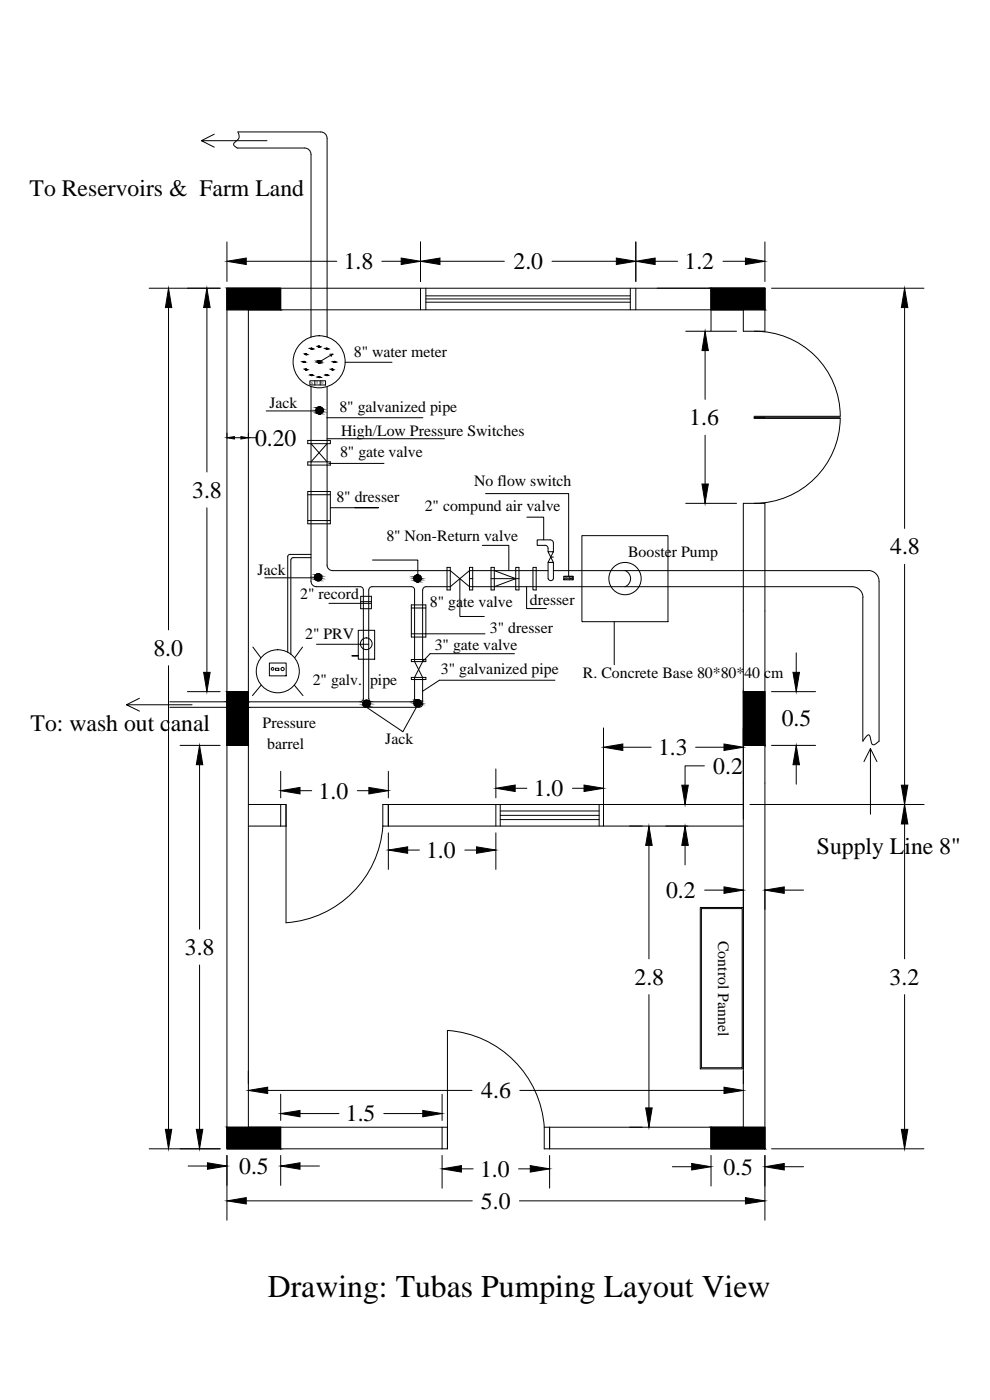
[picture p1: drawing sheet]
<svg xmlns="http://www.w3.org/2000/svg" width="297mm" height="420mm" viewBox="0 0 297 420" stroke-linecap="round" stroke-linejoin="round" font-family="sans-serif">
<!-- layer: DIM6 -->
<g fill="none" stroke="#000" stroke-width=".3">
<path d="M96.2 39.6h-24.8a1.84 1.84 0 0 1-.5 2.7l-.6 .6a.64 .64 0 0 0 .2 1l.7 .5h20.2a1.93 1.93 0 0 1 1.9 1.9v54.9M96.2 39.6a1.93 1.93 0 0 1 1.9 1.9v59.7M64.3 40.3l-3.9 1.9M80.1 42.2h-19.7l3.9 2M68.1 72.6v11.9M73.9 78.4h27.2M114.6 78.4h5.8M126.2 72.6v11.9M132 78.4h19.3M165.6 78.4h19.3M190.8 72.6v11.9M196.6 78.4h6.7"/>
<path d="M216.9 78.4h6.8M229.5 72.6v11.9M68.1 86.5h161.4v12.9h-6.5v-6.4h-148.5v245.3h58.1v6.5h-64.5zM126.2 86.5v6.5M127.8 86.5v6.5M127.8 89.7h61.3M127.8 90.7h61.3M127.8 88.8h61.3M189.1 86.5v6.5M190.8 86.5v6.5M197.2 86.5h32.3M213.3 86.5v12.9"/>
<path d="M91.2 108.6h.1M91.8 106.3h.1M91.8 110.9h.1M93 114.3h4.7v1.2h-4.7zM93.3 116l.1 58.9 .7 1 .8 .2h13.1M93.4 104.6h.1M93.4 112.6h.1M94.5 114.3v1.2M95.7 104h.1M95.7 113.2h.1M95.8 113.2h.1M96.1 114.3v1.2"/>
<path d="M98 104.6h.1M98 112.6h.1M98.1 116v53.6M98.9 106.3h.8M99.3 107l.4-.7-3.6 2.2M99.7 106.3h.1M99.7 110.9h.1M99.8 110.9h.1M100.3 108.6h.1M103.5 108.7h14.1M68.1 130v1.5M70.3 131.4h2"/>
<path d="M74.5 131.4h2.3M79.9 123.3h15.8M92.3 132.2h6.8v1h-6.8zM92.3 138.6h6.8v1h-6.8zM93.3 133.2l4.8 5.4M98 125.4h28.9M98.1 133.2l-4.8 5.4M98.7 139.1h16.5M226.2 125.2h3.3M92.3 147.5h6.8v9.7h-6.8zM92.3 156.2h6.8M92.3 148.5h6.8"/>
<path d="M99.1 152.4h14.5h-7.1M145.7 148.1h24.9v24.8M158.1 155.2h5v6.8M223 151.1h6.5v193.7h-64.6v-6.5h58.1zM79.5 173.4h15.8M87 166.4h6.3M87 166.4l-.5 .2-.2 .4v28.8M87.3 168v28.4M87.9 167.4h5.4M88 167.4l-.5 .1-.2 .5M98.1 169.6l.5 1.2 1.2 .5h35.3l5.8 4.8h114.8M108.1 176.1a.95 .95 0 0 1 .9 .9v32.7"/>
<path d="M108.2 179h3.2v3.7h-3.2zM111.8 168.1h13.6v5.4M123.4 176.1h-11.8a.95 .95 0 0 0-.9 .9l-.1 32.7M123.4 176.1a.95 .95 0 0 1 1 .9v21.6l2.4 4.7v8a.95 .95 0 0 1-1 .9M126.8 177.1v21.5l-2.4 4.7v6.4M127.8 176.1a.95 .95 0 0 0-1 .9M134.1 170.3h1v6.8h-1zM138 173.7v11.3h7.3M140.9 173.7h.9M140.9 170.3h.9v6.8h-.9zM144.7 163.7h8v7.6M147.3 173.7h8.4"/>
<path d="M147.3 170.3h1v6.8h-1zM148.3 171.3l6.4 2.4-6.4 2.4M154.7 170.3h1v6.8h-1zM158 176.1v6.5h5.9M159.9 170.3h1v6.8h-1zM163.5 163.7h-2.3v-1.7h3.9a.95 .95 0 0 1 .9 1v2.6M163.5 163.6a.95 .95 0 0 1 .9 1v1M164.4 165.6l1.6 3.2h-1.6l1.6-3.2zM164.4 171.3h-23.5l-5.8 4.8h-7.3M164.5 173.6a.82 .82 0 0 0 .7 .7 .82 .82 0 0 0 .8-.6v-4.9h-1.6v4.9M165.2 167.2h.8M166 171.3l94.5-.1a3.2 3.2 0 0 1 3.3 3.2v48l-1 .8-.8 .3a2.65 2.65 0 0 1-.9-2.3l-.4-.7a3.1 3.1 0 0 0-1.8 1.9v-43.1"/>
<path d="M169.2 172.9h2.8v1.1h-2.8zM169.2 172.9v.2M169.2 173.4v.4M169.6 172.9v.2M169.6 173.4v.4M169.9 172.9v1.1M170.2 172.9v.2M170.2 173.4v.4M170.5 172.9v.2M170.5 173.4v.4M170.8 172.9v1.1M171.2 172.9v.2"/>
<path d="M171.2 173.4v.4M171.5 172.9v.2M171.5 173.4v.4M171.8 172.9v1.1M174.6 160.8h25.8v25.8h-25.8zM187.5 171.2a2.6 2.6 0 0 1 1.7 2.4 2.6 2.6 0 0 1-1.7 2.5M255.7 176.1a3.2 3.2 0 0 1 3.2 3.2M75.9 194.2l2.3 3.2M80.8 199h5.1v3.8h-5.1zM90.8 194.2l-2.4 3.2M95 193.4h15.6M98.7 181.1h12.7"/>
<path d="M105.6 196.7h1.9v.2h-1.9zM107.5 189.2h4.9v8.6h-4.9zM108.2 180.6h3.2M123.4 181.5h4.4v9.7h-4.4zM123.4 197.9h4.4v.7h-4.4zM123.4 182.5h4.4M123.4 190.2h22.1M184.3 186.6v12.9M41.8 209.6l-3.9 1.9M50.9 212.3h74.9M50.9 210.6h57.1M57.6 211.5h-19.7l3.9 1.9"/>
<path d="M78.4 205.6l-2.7 3.2M82.6 200.5h1.1v.7h-1.1zM88.3 205.6l2.6 3.2M109 209.7a.95 .95 0 0 1-.9 .9M109.1 211.3a.95 .95 0 0 0 .9 .9M110.7 209.7a.95 .95 0 0 0 .9 .9h11.8M123.4 203.3h4.4v.6h-4.4zM124.4 209.7a.95 .95 0 0 1-1 .9M261.2 224.7l-2 3.9M263.1 228.6l-1.9-3.9v19.7M74.5 241.4h9.7v6.5h-9.7M85.8 241.4v6.5"/>
<path d="M114.9 241.4v6.5M148.8 241.4v6.5M150.1 241.4v6.5M179.8 241.4v6.5M181.1 241.4v6.5M223 241.4h-106.5v6.5h106.5M210.1 272.3h12.9v48.5h-12.9zM210.5 272.7h12.2v47.7h-12.2zM134.3 338.3v6.5M163.3 338.3v6.5M213.3 338.3v6.5"/>
<circle cx="91.2" cy="108.6" r=".15"/>
<circle cx="91.8" cy="110.9" r=".15"/>
<circle cx="91.8" cy="106.3" r=".15"/>
<circle cx="93.5" cy="104.6" r=".15"/>
<circle cx="93.5" cy="112.6" r=".15"/>
<circle cx="95.8" cy="108.6" r="7.8"/>
<circle cx="95.8" cy="108.6" r=".4"/>
<circle cx="95.8" cy="104" r=".15"/>
<circle cx="95.8" cy="113.2" r=".15"/>
<circle cx="98.1" cy="112.6" r=".15"/>
<circle cx="98.1" cy="104.6" r=".15"/>
<circle cx="99.8" cy="110.9" r=".15"/>
<circle cx="100.4" cy="108.6" r=".15"/>
<circle cx="95.9" cy="123.1" r="1.08"/>
<circle cx="95.5" cy="173.2" r="1.08"/>
<circle cx="125.3" cy="173.6" r="1.08"/>
<circle cx="187.5" cy="173.6" r="4.8"/>
<circle cx="109.9" cy="193.2" r="1.76"/>
<circle cx="81.8" cy="200.7" r=".4"/>
<circle cx="83.3" cy="201.5" r="6.5"/>
<circle cx="84.8" cy="200.8" r=".49"/>
<circle cx="110" cy="211.2" r="1.08"/>
<circle cx="125.3" cy="211" r="1.08"/>
</g>
<g fill="#000" stroke="#000" stroke-width=".3">
<path d="M68.1 78.4l5.8-1v2zM120.4 77.4l5.8 1-5.8 1zM126.2 78.4l5.8-1v2zM184.9 77.4l5.9 1-5.9 1zM190.8 78.4l5.8-1v2zM223.7 77.4l5.8 1-5.8 1zM91 108.6h.4zM91.1 108.5h.2zM91.6 110.9h.4zM91.6 106.3h.4zM91.7 110.8h.2zM91.7 106.2h.2z"/>
<path d="M93.3 104.7h.4zM93.3 112.6h.4zM93.4 104.5h.2zM93.4 112.5h.2zM95.4 108.8h.7zM95.6 104h.3zM95.6 113.2h.3zM95.5 108.3h.4zM95.6 103.9h.3zM95.6 113.1h.3zM97.9 104.7h.3zM97.9 112.6h.3z"/>
<path d="M97.9 104.5h.3zM97.9 112.5h.3zM99.6 110.9h.3zM99.6 110.8h.2zM100.2 108.6h.3zM100.2 108.5h.3zM68.1 131.4l2.2-.4v.8zM72.3 131l2.2 .4-2.2 .4zM95.1 123.9h1.5l-.3 .3zM95.5 122.2h.8zM94.7 174h1.5l-.3 .3zM95.1 172.3h.8z"/>
<path d="M124.5 174.3h1.5l-.3 .3zM124.9 172.6h.8zM109.2 212h1.5l-.3 .2zM109.5 210.2h.9zM124.6 211.8h1.5l-.4 .2zM124.9 210h.8z"/>
<path d="M91.1 108.5l.3 .1zM91.1 108.5l.3 .1z"/>
<path d="M91 108.6l.3 .1zM91.1 108.7h.2z"/>
<path d="M91.7 110.8l.3 .1zM91.7 110.8l.3 .1z"/>
<path d="M91.6 110.9l.3 .1zM91.7 111h.2z"/>
<path d="M91.6 106.3h.4zM91.7 106.2l.3 .1z"/>
<path d="M91.6 106.3l.3 .1zM91.7 106.4h.2z"/>
<path d="M93.4 104.5l.3 .2zM93.4 104.5l.3 .2z"/>
<path d="M93.3 104.7h.3zM93.4 104.7h.2z"/>
<path d="M93.4 112.5l.3 .1zM93.4 112.5l.3 .1z"/>
<path d="M93.3 112.6l.3 .1zM93.4 112.7h.2z"/>
<path d="M95.4 108.4l-.1 .2h.8zM95.4 108.4h.7v.2z"/>
<path d="M95.5 108.3l-.1 .1h.7zM95.5 108.3l.6 .1z"/>
<path d="M95.3 108.6l.1 .2h.7zM95.3 108.6h.8v.2z"/>
<path d="M95.4 108.8l.5 .1zM95.5 108.9h.4z"/>
<path d="M95.6 103.9l.3 .1zM95.6 103.9l.3 .1z"/>
<path d="M95.6 104l.3 .2zM95.6 104.2h.3z"/>
<path d="M95.6 113.1l.3 .1zM95.6 113.1l.3 .1z"/>
<path d="M95.6 113.2l.3 .1zM95.6 113.3h.3z"/>
<path d="M97.9 104.5l.3 .2zM97.9 104.5l.3 .2z"/>
<path d="M97.9 104.7h.3zM97.9 104.7h.3z"/>
<path d="M97.9 112.5l.3 .1zM97.9 112.5l.3 .1z"/>
<path d="M97.9 112.6l.3 .1zM97.9 112.7h.3z"/>
<path d="M99.6 110.8l.3 .1zM99.6 110.8l.3 .1z"/>
<path d="M99.6 110.9l.2 .1zM99.6 111h.2z"/>
<path d="M100.2 108.5l.3 .1zM100.2 108.5l.3 .1z"/>
<path d="M100.2 108.6l.3 .1zM100.2 108.7h.3z"/>
<path d="M94.9 122.8l-.1 .4h2.2zM94.9 122.8h2l.1 .4z"/>
<path d="M95.1 122.4l-.2 .4h2zM95.1 122.4h1.5l.3 .4z"/>
<path d="M94.8 123.2l.1 .4h2zM94.8 123.2h2.2l-.1 .4z"/>
<path d="M95.1 122.4h1.5l-1.1-.2zM95.5 122.2l1.1 .2z"/>
<path d="M94.9 123.6l.2 .3h1.5zM94.9 123.6h2l-.3 .3z"/>
<path d="M95.1 123.9l.4 .3h.8zM95.5 124.2h.8z"/>
<path d="M94.5 172.9l-.1 .3h2.1zM94.5 172.9h1.9l.1 .3z"/>
<path d="M94.7 172.5l-.2 .4h1.9zM94.7 172.5h1.5l.2 .4z"/>
<path d="M94.4 173.2l.1 .5h1.9zM94.4 173.2h2.1l-.1 .5z"/>
<path d="M94.7 172.5h1.5l-1.1-.2zM95.1 172.3l1.1 .2z"/>
<path d="M94.5 173.7l.2 .3h1.5zM94.5 173.7h1.9l-.2 .3z"/>
<path d="M94.7 174l.4 .3h.8zM95.1 174.3h.8z"/>
<path d="M124.3 173.2l-.1 .4h2.1zM124.3 173.2h2v.4z"/>
<path d="M124.5 172.8l-.2 .4h2zM124.5 172.8h1.5l.3 .4z"/>
<path d="M124.2 173.6l.1 .4h2zM124.2 173.6h2.1v.4z"/>
<path d="M124.5 172.8h1.5l-1.1-.2zM124.9 172.6l1.1 .2z"/>
<path d="M124.3 174l.2 .3h1.5zM124.3 174h2l-.3 .3z"/>
<path d="M124.5 174.3l.4 .3h.8zM124.9 174.6h.8z"/>
<path d="M109 210.8l-.1 .4h2.2zM109 210.8h2l.1 .4z"/>
<path d="M109.2 210.5l-.2 .3h2zM109.2 210.5h1.5l.3 .3z"/>
<path d="M108.9 211.2l.1 .4h2zM108.9 211.2h2.2l-.1 .4z"/>
<path d="M109.2 210.5h1.5l-1.2-.3zM109.5 210.2h.9l.3 .3z"/>
<path d="M109 211.6l.2 .4h1.5zM109 211.6h2l-.3 .4z"/>
<path d="M109.2 212l1.2 .2zM109.5 212.2h.9z"/>
<path d="M124.3 210.6l-.1 .4h2.2zM124.3 210.6h2l.1 .4z"/>
<path d="M124.6 210.3l-.3 .3h2zM124.6 210.3h1.5l.2 .3z"/>
<path d="M124.2 211l.1 .5h2zM124.2 211h2.2l-.1 .5z"/>
<path d="M124.6 210.3h1.5l-1.2-.3zM124.9 210h.8l.4 .3z"/>
<path d="M124.3 211.5l.3 .3h1.5zM124.3 211.5h2l-.2 .3z"/>
<path d="M124.6 211.8l1.1 .2zM124.9 212h.8z"/>
</g>
<!-- layer: 0 -->
<g fill="none" stroke="#000" stroke-width=".3">
<path d="M44.8 86.5h21.3M50.6 92.3v96.7M62.1 92.3v49.4M68.1 86.5h16.1v6.5h-16.1zM205.8 99.4h15.2M213.3 86.5h16.2v6.5h-16.2zM226.3 99.4a25.5 25.5 0 0 1 25.8 25.5M231.5 86.5h45.7M271.4 92.3v66.3M211.6 105.2v14.7M98.1 131.7h35.3M211.6 130.6v14.7"/>
<path d="M226.2 125.2h25.9M226.2 125.6h25.9M226.2 124.9h25.9M252.1 125.5a25.8 25.8 0 0 1-25.8 25.6M62.1 152.4v49.4M205.8 151.1h15.2M271.4 169.3v66.3M50.6 199.8v139.1M154.4 196.2h-25.4l-2.2 2.4M238.9 195.9v5.9M56.2 207.6h9.9M68.1 207.6h6.4v16.1h-6.4z"/>
<path d="M125.7 210.9l-4.8 8.7-10.9-7.3M166.5 204.1h-34.7l-5 3.3M181.1 218.5v27.4M223 207.6h6.5v16.1h-6.5zM223 218.5v27.4M231.5 207.6h13.2M54 223.7h12.1M59.9 229.5v49.4M84.2 231.5v8M90 237.3h3.5M107.2 237.3h3.5M116.5 231.5v8"/>
<path d="M148.8 230.8v8.7M154.6 236.6h3.5M171.8 236.6h3.4M186.9 224.3h8.5M208.7 224.3h8.5M211.3 229.8h-5.8v5.8M231.5 223.7h13.2M238.9 229.5v5.8M84.2 241.4h1.6v35.5a31.3 31.3 0 0 0 29.1-29h1.6v-6.5h-1.6M84.2 247.9h1.6M116.5 250v10.9M122.3 255.1h3.5"/>
<path d="M139.5 255.1h3.5M148.8 250v10.9M150.1 244.7h29.7M150.1 246h29.7M150.1 243.4h29.7M188.9 247.9h3.8M194.7 253.7v34.1M199.7 241.4h6.7M199.7 247.9h6.7M205.5 253.7v5.9M225.1 241.4h52.1M271.4 247.3v40.5"/>
<path d="M211.4 267.1h5.8M223 266.9v6M229.5 266.9v6M235.3 267.1h5.8M59.9 289.6v49.3M194.7 298.5v34M271.4 298.5v40.4M68.1 338.3h16.1v6.5h-16.1zM74.5 321.4v3.8M80.3 327.3h61.3M84.2 328.4v7.9M90 334.2h11.7"/>
<path d="M115.2 334.2h11.6M132.6 338.3h1.7M132.6 328.4v7.9M156 327.3h61.2M188.9 338.3h3.8M213.3 338.3h16.2v6.5h-16.2zM223 321.4v3.8M44.8 344.8h21.3M56.4 349.9h5.8M68.1 346.8v19.4M84.2 346.8v8.9M90 349.9h5.9"/>
<path d="M132.6 344.8h1.7v-35.6a31.3 31.3 0 0 1 29 29.1h1.6v6.5h-1.6M132.6 346.8v9.8M138.4 350.8h3.6M155.6 350.8h3.5M164.9 346.8v9.8M201.7 350.2h5.8M213.3 346.8v9.2M229.5 346.8v19.4M231.5 344.8h45.7M235.3 350.2h5.8M73.9 360.4h67.8M155.8 360.4h67.9"/>
</g>
<g fill="#000" stroke="#000" stroke-width=".3">
<path d="M50.6 86.5l.9 5.8h-1.9zM62.1 86.5l.9 5.8h-1.9zM271.4 86.5l1 5.8h-2zM211.6 99.4l.9 5.8h-1.9zM210.6 145.3h1.9l-.9 5.8zM61.1 201.8h1.9l-.9 5.8zM237.9 201.8h2l-1 5.8zM59.9 223.7l.9 5.8h-1.9zM84.2 237.3l5.8-1v2zM110.7 236.3l5.8 1-5.8 1zM148.8 236.6l5.8-1v1.9zM175.2 235.6l5.9 1-5.9 .9z"/>
<path d="M181.1 224.3l5.8-1v1.9zM204.6 235.6h1.9l-1 5.8zM217.2 223.3l5.8 1-5.8 .9zM238.9 223.7l1 5.8h-2zM270.4 235.6h2l-1 5.8zM116.5 255.1l5.8-1v2zM143 254.1l5.8 1-5.8 1zM194.7 247.9l1 5.8h-2zM205.5 247.9l1 5.8h-1.9zM271.4 241.4l1 5.9h-2zM217.2 266.2l5.8 .9-5.8 1zM229.5 267.1l5.8-.9v1.9z"/>
<path d="M49.6 338.9h1.9l-.9 5.9zM58.9 338.9h1.9l-.9 5.9zM74.5 327.3l5.8-1v1.9zM84.2 334.2l5.8-.9v1.9zM126.8 333.3l5.8 .9-5.8 1zM193.7 332.5h2l-1 5.8zM217.2 326.3l5.8 1-5.8 .9zM270.4 338.9h2l-1 5.9zM62.2 349l5.9 .9-5.9 1zM68.1 360.4l5.8-1v1.9zM84.2 349.9l5.8-.9v1.9zM132.6 350.8l5.8-1v2z"/>
<path d="M159.1 349.8l5.8 1-5.8 1zM207.5 349.2l5.8 1-5.8 .9zM223.7 359.4l5.8 1-5.8 .9zM229.5 350.2l5.8-1v1.9z"/>
<path d="M68.1 86.5v6.5h16.1zM68.1 86.5h16.1v6.5z"/>
<path d="M213.3 86.5v6.5h16.2zM213.3 86.5h16.2v6.5z"/>
<path d="M68.1 207.6v3h6.4zM68.1 207.6h6.4v3z"/>
<path d="M68.1 210.6v1.7h6.4zM68.1 210.6h6.4v1.7z"/>
<path d="M68.1 212.3v11.4h6.4zM68.1 212.3h6.4v11.4z"/>
<path d="M223 207.6v16.1h6.5zM223 207.6h6.5v16.1z"/>
<path d="M68.1 338.3v6.5h16.1zM68.1 338.3h16.1v6.5z"/>
<path d="M213.3 338.3v6.5h16.2zM213.3 338.3h16.2v6.5z"/>
</g>
<text font-size="9.5" x="80.4" y="389.1">Drawing: Tubas Pumping Layout View</text>
<g font-size="7.1">
<text x="8.9" y="58.9">To Reservoirs &amp; Farm Land</text>
<text x="103.1" y="80.8">1.8</text>
<text x="154.1" y="80.8">2.0</text>
<text x="205.4" y="80.8">1.2</text>
<text x="206.8" y="127.6">1.6</text>
<text x="76.5" y="133.7">0.20</text>
<text x="57.7" y="149.4">3.8</text>
<text x="267.1" y="166.3">4.8</text>
<text x="46" y="196.8">8.0</text>
<text x="9.2" y="219.4">To: wash out canal</text>
<text x="234.5" y="218">0.5</text>
<text x="197.5" y="226.6">1.3</text>
<text x="214" y="232.2">0.2</text>
<text x="95.6" y="239.7">1.0</text>
<text x="160.2" y="238.9">1.0</text>
<text x="127.9" y="257.5">1.0</text>
<text x="245.1" y="256.3">Supply Line 8&quot;</text>
<text x="199.9" y="269.5">0.2</text>
<text x="55.5" y="286.6">3.8</text>
<text x="190.4" y="295.5">2.8</text>
<text x="266.9" y="295.5">3.2</text>
<text x="144.4" y="329.6">4.6</text>
<text x="103.8" y="336.6">1.5</text>
<text x="71.8" y="352.3">0.5</text>
<text x="144" y="353.2">1.0</text>
<text x="217.1" y="352.5">0.5</text>
<text x="144.3" y="362.8">5.0</text>
</g>
<g font-size="4.7">
<text x="106.1" y="107.1">8&quot; water meter</text>
<text x="80.8" y="122.5">Jack</text>
<text x="101.8" y="123.7">8&quot; galvanized pipe</text>
<text x="102.3" y="130.7">High/Low Pressure Switches</text>
<text x="102" y="137.3">8&quot; gate valve</text>
<text x="142.3" y="145.9">No flow switch</text>
<text x="100.9" y="150.7">8&quot; dresser</text>
<text x="127.4" y="153.4">2&quot; compund air valve</text>
<text x="115.9" y="162.4">8&quot; Non-Return valve</text>
<text x="188.4" y="167.2">Booster Pump</text>
<text x="77.3" y="172.6">Jack</text>
<text x="90.1" y="179.8">2&quot; record</text>
<text x="129" y="182.2">8&quot; gate valve</text>
<text x="159" y="181.5">dresser</text>
<text x="91.6" y="191.7">2&quot; PRV</text>
<text x="147" y="190">3&quot; dresser</text>
<text x="130.4" y="195.2">3&quot; gate valve</text>
<text x="132.3" y="202.4">3&quot; galvanized pipe</text>
<text x="174.9" y="203.5">R. Concrete Base 80*80*40 cm</text>
<text x="93.8" y="205.5">2&quot; galv. pipe</text>
<text x="78.8" y="218.6">Pressure</text>
<text x="80.2" y="224.9">barrel</text>
<text x="115.6" y="223.4">Jack</text>
<text x="215.4" y="282.4" transform="rotate(90 215.4 282.4)">Control Pannel</text>
</g>
<g font-size="1.4">
<text x="93.3" y="115.4">5</text>
<text x="94.8" y="115.2">3</text>
<text x="96.4" y="115.3">0</text>
</g>
</svg>
